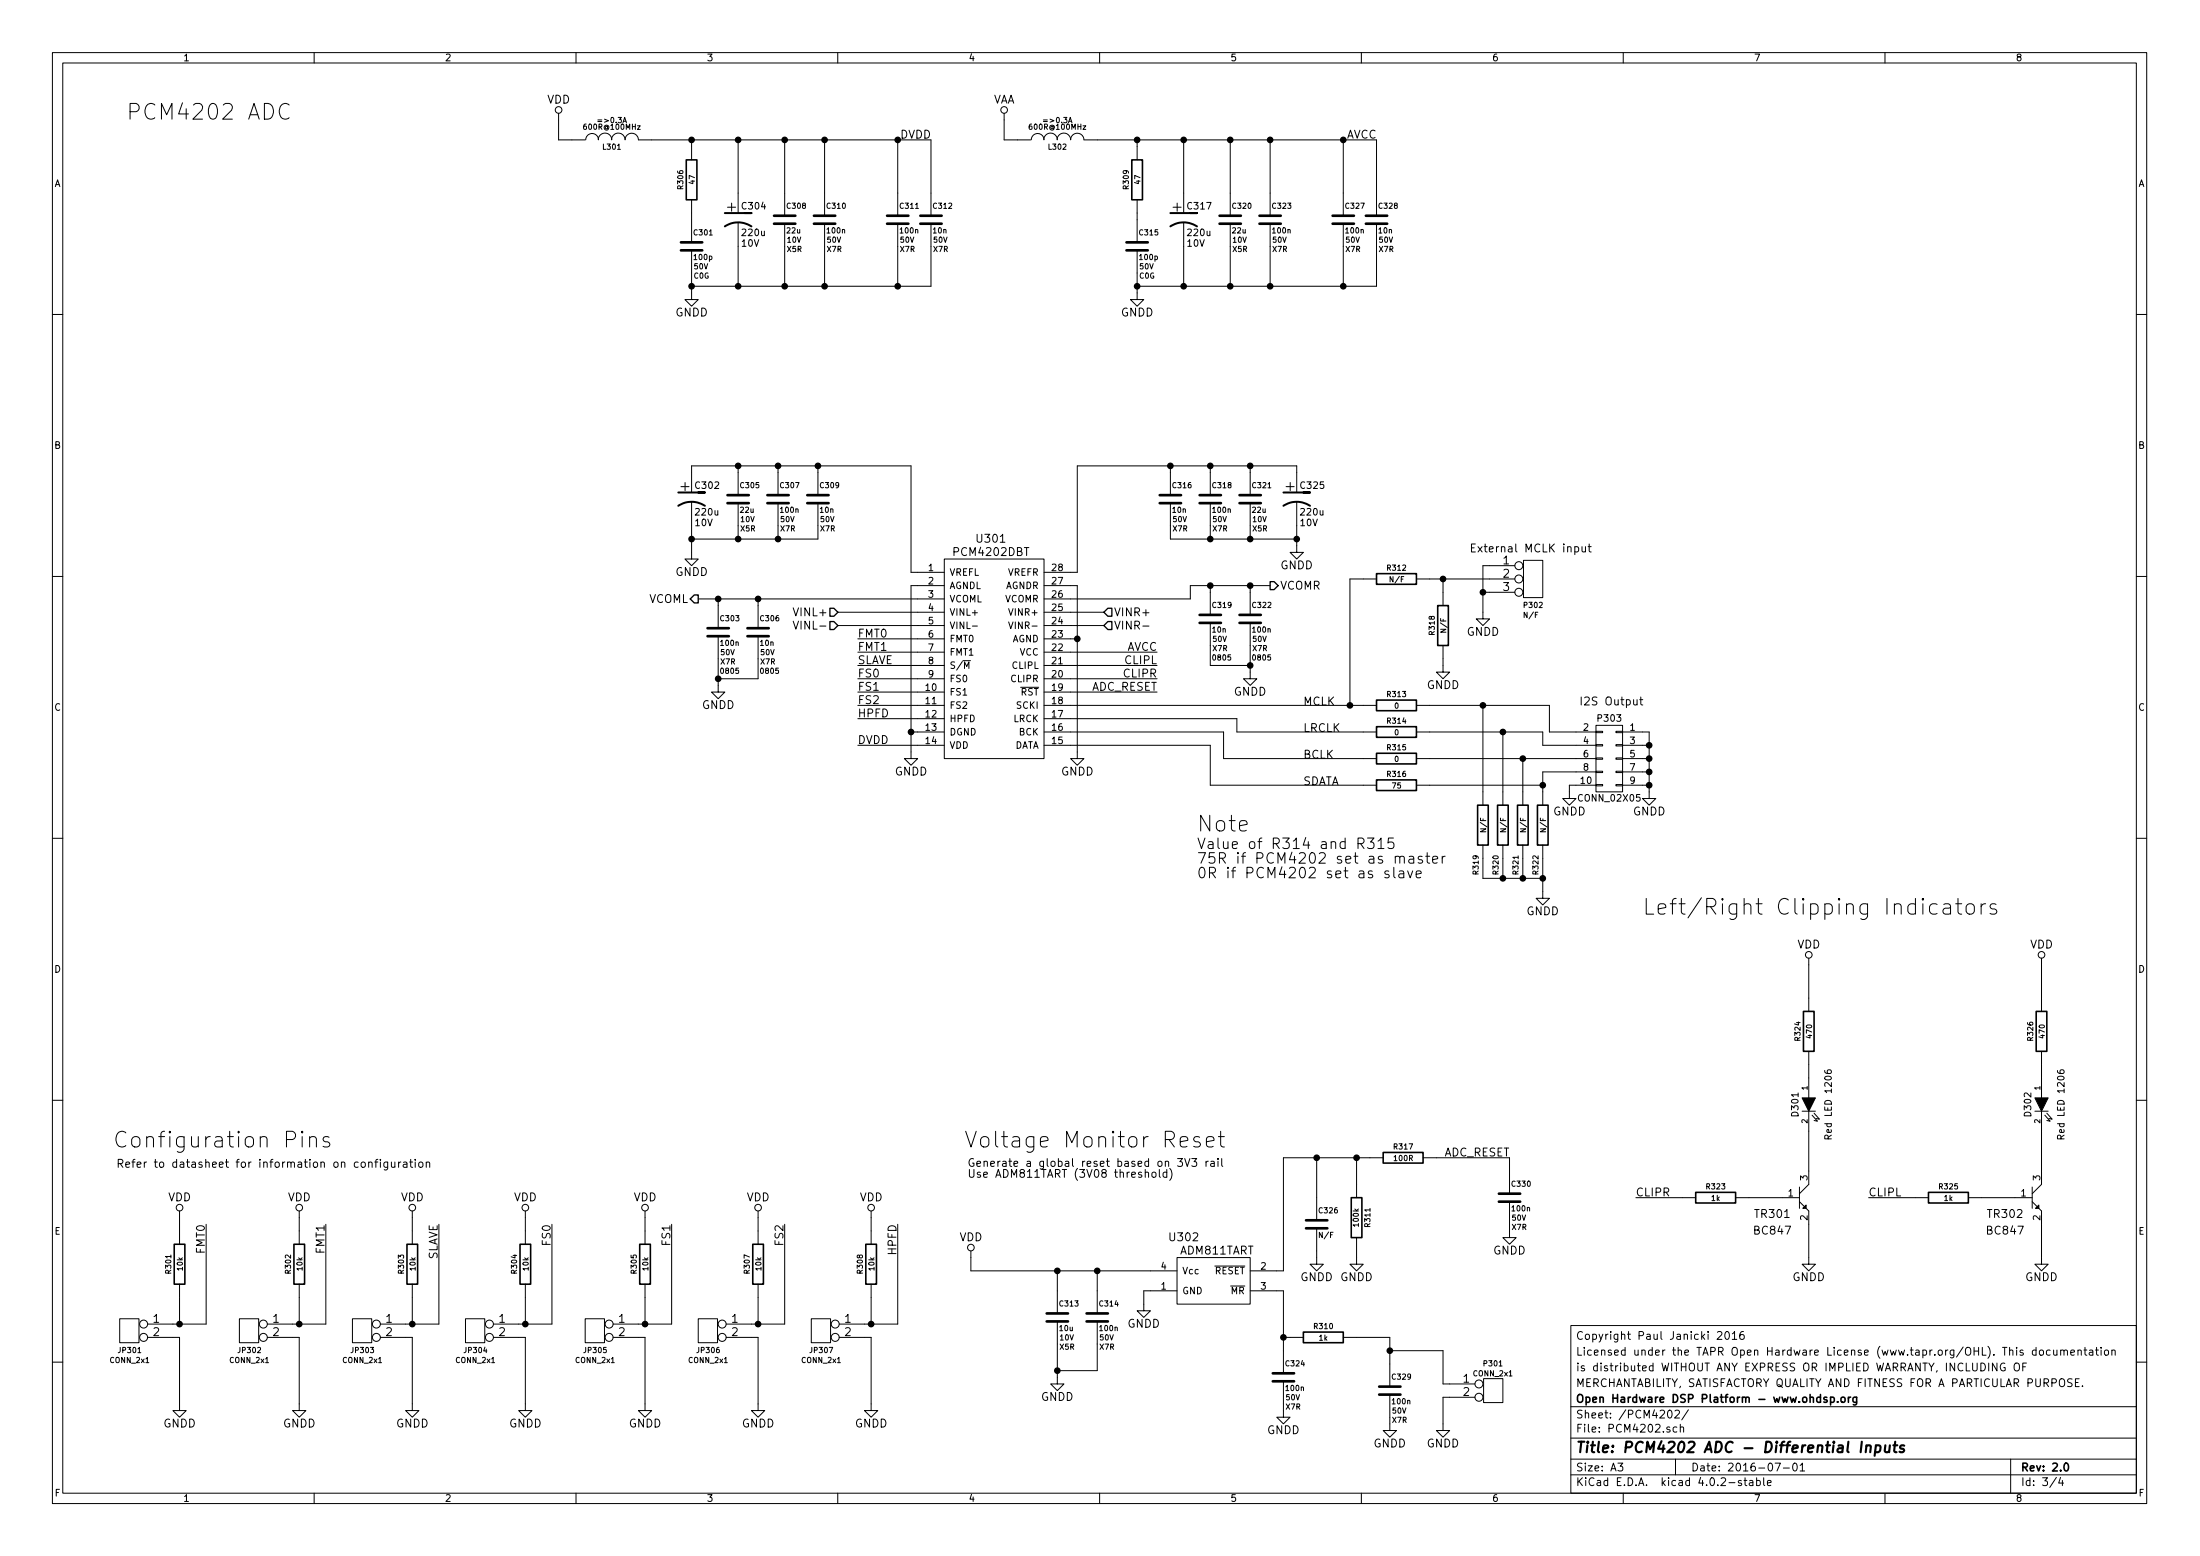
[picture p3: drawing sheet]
<svg xmlns="http://www.w3.org/2000/svg" width="420mm" height="297mm" viewBox="0 0 420 297" stroke-linecap="round" stroke-linejoin="round" font-family="sans-serif">
<g fill="none" stroke="#000" stroke-width=".19">
<path d="M10 10h400v277h-400zM12 12h396v273.1h-396zM60 10v2M110 10v2M160 10v2M210 10v2M260 10v2M310 10v2M360 10v2M55.2 20.1a1.12 1.12 0 0 0-1.3-.2 1.12 1.12 0 0 0-.6 1.1 1.28 1.28 0 0 0 .4 1.4 1.28 1.28 0 0 0 1.4 .2l.1-.1M106.7 21.6v5.1h5.1M111.9 26.7a1.22 1.22 0 0 1 1.2-1.2 1.22 1.22 0 0 1 1.2 1.2"/>
<path d="M114.2 26.7a1.3 1.3 0 0 1 1.3-1.3 1.3 1.3 0 0 1 1.3 1.3M116.8 26.7a1.3 1.3 0 0 1 1.3-1.3 1.3 1.3 0 0 1 1.3 1.3 1.27 1.27 0 0 1 1.2-1.3 1.27 1.27 0 0 1 1.3 1.3h55.9v14.5M119 23.4l.3-1 .3 1M119.1 23.2h.5M132.1 26.7v3.8M132.1 38.1v8.2M141 26.7v14M149.9 26.7v14.5M157.5 26.7v14.5M171.4 26.7v14.5M191.8 21.6v5.1h5M197 26.7a1.22 1.22 0 0 1 1.2-1.2 1.22 1.22 0 0 1 1.2 1.2"/>
<path d="M199.3 26.7a1.3 1.3 0 0 1 1.3-1.3 1.3 1.3 0 0 1 1.3 1.3M201.9 26.7a1.3 1.3 0 0 1 1.3-1.3 1.3 1.3 0 0 1 1.3 1.3 1.27 1.27 0 0 1 1.2-1.3 1.27 1.27 0 0 1 1.3 1.3h55.9v14.5M204.1 23.4l.3-1 .3 1M204.2 23.2h.4M217.2 26.7v3.8M217.2 38.1v8.2M226.1 26.7v14M234.9 26.7v14.5M242.6 26.7v14.5M256.5 26.7v14.5M132.1 47.8v9.4h1.2l-1.2 1.3-1.3-1.3h1.3M141 42.5v12.1"/>
<path d="M149.9 42.7v11.9M157.5 42.7v11.9M171.4 42.7v11.9M177.8 42.7v11.9h-45.7M217.2 47.8v9.4h1.2l-1.2 1.3-1.3-1.3h1.3M226.1 42.5v12.1M234.9 42.7v11.9M242.6 42.7v11.9M256.5 42.7v11.9M262.9 42.7v11.9h-45.7M10 60h2M408 60h2"/>
<path d="M132.1 95.8v10.9h1.2l-1.2 1.3-1.3-1.3h1.3M132.1 94v-5.1h41.9v20.4h6.3M141 88.9v5.6M141 96v6.9M148.6 88.9v5.6M148.6 96v6.9M156.2 96v6.9h-24.1M156.2 88.9v5.6M223.5 96v6.9h24.1M223.5 88.9v5.6M231.1 88.9v5.6M231.1 96v6.9"/>
<path d="M238.8 88.9v5.6M238.8 96v6.9M247.6 95.8v9.6h-1.2l1.2 1.3 1.3-1.3h-1.3M247.6 94v-5.1h-41.9v20.4h-6.3M10 110h2M133.3 114.3h47M137.2 114.3v5.6M144.8 114.3v5.6M151.5 118.6l.5 1.5 .5-1.5M160 116.9h20.3M160 119.4h20.3M180.3 106.7h19.1v38.1h-19.1z"/>
<path d="M180.3 111.8h-6.3v33h1.3l-1.3 1.3-1.3-1.3h1.3M185.7 119.5h1M192.6 118.7l.4 1.3 .5-1.3M199.4 111.8h6.3v33h1.3l-1.3 1.3-1.2-1.3h1.2M199.4 116.9h11.4M199.4 119.4h11.4M218.3 119.5h1.1M231.1 118.9v8.1h7.7M231.1 111.8v5.6M238.8 118.9v10.7h-1.3l1.3 1.2 1.2-1.2h-1.2M238.8 111.8v5.6M242.6 111.8h-15.3v2.5h-27.9"/>
<path d="M262.9 110.5h-5.1v24.2M270.5 110.5h18.8M275.6 110.5v5.1M283.2 113.1h6.1M289.3 108h-6.1v10.1h1.3l-1.3 1.3-1.3-1.3h1.3M291 107h3.6v7.1h-3.6zM300.8 104.4h.4l.3 .3v.4l-.2 .2h-.5M302.1 104.4v.8a.38 .38 0 0 0 .7 0M302.8 104.4v1M303.3 104.4h.6M303.5 103.8v1.4l.4 .2M408 110h2"/>
<path d="M137.2 121.4v10.7h1.2l-1.2 1.3-1.3-1.3h1.3M144.8 121.4v8.2h-7.6M163.8 122h16.5M163.8 124.5h16.5M163.8 127h16.5M163.8 129.6h16.5M163.8 132.1h16.5M163.8 134.7h16.5M163.8 137.2h16.5M174 139.7h6.3M183.9 126.1h1.4M184.2 127.6v-1.2l.4 .8 .4-.8v1.2"/>
<path d="M194.9 131.2h3.5M199.4 122h6.3M199.4 124.5h21.6M199.4 127h21.6M199.4 129.6h21.6M199.4 132.1h21.6M199.4 134.7h63.5M199.4 137.2h36.8v2.5h26.7M199.4 139.7h34.3v5.1h29.2M270.5 134.7h25.4v5h8.9M270.5 139.7h24.1v2.6h10.2M275.6 123.2v5.1h1.3l-1.3 1.3-1.3-1.3h1.3"/>
<path d="M283.2 134.7v19M287 139.7v14M304.8 138.5h5.1v12.7h-5.1zM304.8 139.6h1.3v.3h-1.3zM308.6 139.6h1.3v.3h-1.3zM309.9 139.7h5.1v12.7h1.2l-1.2 1.3-1.3-1.3h1.3M312 133.6v.8a.38 .38 0 0 0 .6 0M312.6 133.6v1M313.2 133.6h.5M313.4 133.1v1.3l.3 .2M163.8 142.3h16.5M199.4 142.3h31.7v7.6h31.8"/>
<path d="M261.2 160h1.2l-.7 .7a.53 .53 0 0 1 .7 .4v.5l-.2 .3-.7 .1-.3-.2M266.1 160h-.9l-.1 .9 .3-.2 .6 .1 .2 .3-.1 .7-.3 .2h-.4l-.3-.2M270.5 149.9h24.1M270.5 144.8h34.3M290.8 144.8v8.9M304.8 149.8h1.3v.2h-1.3zM304.8 147.2h1.3v.3h-1.3zM304.8 144.7h1.3v.2h-1.3zM304.8 142.1h1.3v.3h-1.3zM304.8 149.9h-5.1v2.5h1.3l-1.3 1.3-1.3-1.3h1.3M304.8 147.4h-10.2v6.3M308.6 149.8h1.3v.2h-1.3z"/>
<path d="M308.6 147.2h1.3v.3h-1.3zM308.6 144.7h1.3v.2h-1.3zM308.6 142.1h1.3v.3h-1.3zM309.9 142.3h5.1M309.9 149.9h5.1M309.9 147.4h5.1M309.9 144.8h5.1M10 160h2M259.4 161h.7a.55 .55 0 0 0 .4-.5 .55 .55 0 0 0-.4-.5h-.7v2M259.8 161l.7 1M263.2 160.6l.6-.6v2M265.2 166.3h-.5l-.2 .2 .1 .3 .6 .2 .1 .2-.1 .3-.2 .1-.5-.1"/>
<path d="M266.2 165.6v1.7l.3 .3M267.2 166.3h.8l.1 1.3M267.3 163.7a.49 .49 0 0 1 .8-.2l.1 1.3M268.1 166.7l-.7 .1a.39 .39 0 0 0-.3 .4 .39 .39 0 0 0 .3 .4l.7-.1M268.8 166.3l.5 1.3 .5-1.3M269.1 163.5h.8l.1 1.3M270 163.9l-.7 .1a.39 .39 0 0 0-.3 .4 .39 .39 0 0 0 .3 .4l.7-.1M270.5 166.9l.9-.2-.1-.4h-.6l-.2 .2 .1 1 .1 .1 .6-.1M271.6 163.5h-.5l-.3 .2 .1 .3 .7 .2 .1 .2-.1 .3-.2 .1-.6-.1M272.3 163.5h.7M272.6 162.8v1.7l.1 .2 .3 .1M273.6 164.1l1-.2-.1-.4h-.6l-.3 .2 .1 1 .2 .1 .6-.1"/>
<path d="M275.4 163.5v1.3M276 163.5a.45 .45 0 0 0-.6 .3M283.2 161.3v6.4h11.4M287 161.3v6.4M290.8 161.3v6.4M294.6 161.3v10.2h-1.2l1.2 1.3 1.3-1.3h-1.3M370 172.7a.96 .96 0 0 0-1.5 .4v.9l.2 .2a.99 .99 0 0 0 1.3 .2M371.2 172.7l.3-.2 .9 .2 .1 .3v1.5M372.5 173.2l-1 .2a.59 .59 0 0 0-.4 .5 .59 .59 0 0 0 .4 .6l1-.1M373.5 172.5h1.1M373.9 171.5v2.6l.2 .3 .5 .1M375.6 172.8a.81 .81 0 0 1 1.5 .3v.9a.82 .82 0 0 1-.8 .5 .82 .82 0 0 1-.8-.5v-.9z"/>
<path d="M378.4 172.5v2M379.2 172.5a.73 .73 0 0 0-.8 .6M381.2 172.7l-.7-.2-.3 .2-.1 .3 .1 .4 1 .3 .2 .3-.2 .4-.3 .1-.8-.1M408 160h2M345.4 182.9v10.2M389.9 182.9v10.2M10 210h2M57.7 216l-.1 .1 .1 .2 .2-.2-.2-.1v.3M57.7 217v2M59.1 217.3a.76 .76 0 0 1 1.3 .1v1.6M59.1 217v2M62.8 217.1l-.7-.1-.3 .1-.1 .3 .1 .4 1 .3 .2 .3-.2 .4-.2 .2-.9-.2"/>
<path d="M225.4 218l1.4-.3-.1-.6-.9-.1-.2 .1-.2 .3v1.2l.2 .2 .2 .2 .9-.2M229.1 217.1l-.7-.1-.3 .1-.1 .3 .1 .4 1 .3 .2 .3-.2 .4-.3 .2-.8-.2M230.4 218l1.5-.3-.2-.6-.9-.1-.2 .1-.2 .3v1.2l.2 .2 .2 .2 .9-.2M232.7 217h1.1M233.1 216v2.6l.2 .2 .5 .2M344.2 212.1h2.5M345.4 212.1v14l-1.7 1.8M345.4 200.7v8.9M346.1 212.9l1 1.1-.6-.1M346.5 212.5l1 1.2-.7-.2M348.5 204.4v.3l.3 .2h.7l.3-.2-.2-.4-.4-.1-.2 .2v.3l.2 .2M349.1 217.4v-.6l-.5-.1-.1 .7h1.3"/>
<path d="M388.6 212.1h2.6M389.9 212.1v14l-1.8 1.8M389.9 200.7v8.9M390.5 212.9l1 1.1-.6-.1M390.9 212.5l1 1.2-.6-.2M392.9 204.4l.1 .3 .2 .2h.8l.2-.2-.1-.4-.5-.1-.1 .2-.1 .3 .2 .2M393.6 217.4l-.1-.6-.5-.1-.1 .7h1.3M408 210h2M34.3 231.2v6.3M39.4 233.7v19.1h-11.2M57.1 231.2v6.3M62.2 233.7v19.1h-11.1"/>
<path d="M70.4 222l.1-.1a.36 .36 0 0 1 .6 .2v.7M70.4 221.8v1M71.6 221.8h.6M72.2 221.3l-.4 .3v1.2M72.6 221.3v.2M72.6 221.8v1M74 221.8v1.3l-.2 .3-.4-.1M74 221.9l-.4-.1-.3 .3v.5l.2 .2h.5M74.8 221.8v.8a.38 .38 0 0 0 .6 .1M75.4 221.8v1M76.1 221.8v1M76.6 221.8l-.3 .1-.2 .2"/>
<path d="M77.1 221.9h.5l.1 .9M77.7 222.2l-.5 .1a.3 .3 0 0 0-.2 .3 .3 .3 0 0 0 .2 .2h.5M78.2 221.8h.6M78.4 221.3v1.3l.4 .2M78.7 231.2v6.3M79.3 221.3v.2M79.3 221.8v1M80 222l.3-.2 .4 .2 .1 .6-.2 .2h-.3l-.3-.1zM81.4 222l.1-.1a.36 .36 0 0 1 .6 .2v.7M81.4 221.8v1M83.8 233.7v19.1h-11.2M100.3 231.2v6.3"/>
<path d="M105.4 233.7v19.1h-11.2M123.2 231.2v6.3M128.3 233.7v19.1h-11.2M144.8 231.2v6.3M149.9 233.7v19.1h-11.2M166.4 231.2v6.3M171.4 233.7v19.1h-11.1M185.4 238.8v3.8h39.4M218.7 223.9l.2-.1h.4l.1 1M220.1 223.9l.2-.1 .4 .1 .1 .6-.2 .2-.3 .1-.2-.2zM221.4 223.3v1.2l.2 .3M222.8 223.8h-.4l-.3 .2 .1 .6 .2 .2 .4-.1"/>
<path d="M222.8 223.3v1.5M223.4 223a1.71 1.71 0 0 1 0 2.3M224.9 221.2h.9l-.5 .6 .5 .1v.6l-.2 .2-.7-.2M226.3 221.2l.4 1.5 .6-1.5M227.6 221.2h.9l-.5 .6 .5 .1v.6l-.2 .2-.7-.2M230.3 221.7v1M230.8 221.7l-.5 .3M231.3 221.8h.6v.9M231.9 222l-.5 .1-.2 .2 .2 .4 .5-.1M232.6 221.2v.1M232.6 221.7v1M233.3 221.2v1.3l.2 .2"/>
<path d="M251.5 234.5v6.8h-1.3l1.3 1.3 1.2-1.3h-1.2M251.5 221v12M259.1 236.3v5h-1.3l1.3 1.3 1.2-1.3h-1.2M259.1 221v7.6M264.2 221h-19.1v21.6h-6.3M271.8 221h16.5v6.9M288.3 229.4v6.9h-1.3l1.3 1.2 1.3-1.2h-1.3M312.4 228.6h11.4M331.5 228.6h12.2M343.7 229.4l1.7 1.8v10.1h-1.2l1.2 1.3 1.3-1.3h-1.3M343.7 226.6v4.1M356.9 228.6h11.4"/>
<path d="M375.9 228.6h12.2M388.1 229.4l1.8 1.8v10.1h-1.3l1.3 1.3 1.3-1.3h-1.3M388.1 226.6v4.1M22.9 251.8h3.6v4.5h-3.6zM28.2 255.3h6.1v14h1.3l-1.3 1.2-1.3-1.2h1.3M34.3 245.1v7.7M45.7 251.8h3.7v4.5h-3.7zM51.1 255.3h6v14h1.3l-1.3 1.2-1.2-1.2h1.2M57.1 245.1v7.7M67.3 251.8h3.7v4.5h-3.7zM72.6 255.3h6.1v14h1.3l-1.3 1.2-1.2-1.2h1.2M78.7 245.1v7.7"/>
<path d="M88.9 251.8h3.7v4.5h-3.7zM94.2 255.3h6.1v14h1.3l-1.3 1.2-1.2-1.2h1.2M100.3 245.1v7.7M111.8 251.8h3.6v4.5h-3.6zM117.1 255.3h6.1v14h1.3l-1.3 1.2-1.3-1.2h1.3M123.2 245.1v7.7M133.3 251.8h3.7v4.5h-3.7zM138.7 255.3h6.1v14h1.2l-1.2 1.2-1.3-1.2h1.3M144.8 245.1v7.7M154.9 251.8h3.7v4.5h-3.7zM160.3 255.3h6.1v14h1.2l-1.2 1.2-1.3-1.2h1.3M166.4 245.1v7.7"/>
<path d="M201.9 252.3v11.9h-1.2l1.2 1.3 1.3-1.3h-1.3M201.9 242.6v8.1M209.5 242.6v8.1M209.5 252.3v9.4h-7.6M224.8 240.1h14v8.9h-14zM224.8 246.4h-6.4v3.8h-1.2l1.2 1.3 1.3-1.3h-1.3M232 241.7h5.7M238.8 246.4h6.3v15.8M245.1 255.3h3.8M256.5 255.3h8.9v9.4M265.4 257.8h10.2v6.4h6.1M300 253h108v32.1h-108z"/>
<path d="M328 254.3l.6-.1 .3 .4-1 1.1h1M329.6 254.3l.2-.1a.81 .81 0 0 1 .6 .6 .81 .81 0 0 1-.3 .8l-.2 .1a.79 .79 0 0 1-.3-1.4zM330.8 254.6l.5-.4v1.5M330.8 255.7h.9M333 254.2a.59 .59 0 0 0-.7 .6v.8l.2 .1 .5-.1 .1-.5-.1-.3h-.5l-.2 .3M388.8 257.8l-.4-.1-.3 .3 .1 .6 .2 .1 .4-.1M388.8 257.2v1.5M389.6 257.8l.2-.1 .4 .1 .1 .6-.2 .2-.3 .1-.2-.1zM391.5 257.8l-.4-.1-.3 .3 .1 .6 .2 .1 .4-.1M392.2 257.7l.1 .9 .3 .1 .2-.1M392.8 257.7v1M393.5 257.8l.3-.1 .3 .1 .1 .9"/>
<path d="M393.5 257.7v1M394.2 257.9a.36 .36 0 0 1 .3-.2 .36 .36 0 0 1 .3 .2v.8M395.5 258.2l.7-.1-.1-.3-.4-.1-.2 .2 .1 .7h.5M396.8 257.8l.3-.1 .3 .1 .1 .9M396.8 257.7v1M398 257.7h.6M398.2 257.2v1.3l.4 .2M399.1 257.8h.5l.1 .9M399.7 258.1l-.5 .1-.2 .2 .2 .3 .5-.1M400.2 257.7h.6M400.4 257.2v1.3l.4 .2M401.3 257.2v.2"/>
<path d="M401.3 257.7v1M402 257.8l.2-.1 .4 .1 .1 .6-.1 .2-.4 .1-.2-.1zM403.3 257.8l.2-.1 .4 .1 .1 .9M403.3 257.7v1M10 260h2M245.1 263.7v6.8h-1.3l1.3 1.3 1.3-1.3h-1.3M265.4 266.2v6.9h-1.2l1.2 1.3 1.3-1.3h-1.3M281.7 266.7h-6.1v6.4h-1.3l1.3 1.3 1.3-1.3h-1.3M283.3 263.2h3.7v4.6h-3.7zM300 278.5h108M300 274.5h108M300 268.5h108"/>
<path d="M309 279.3h.9l-.5 .6 .5 .1v.7l-.2 .1-.7-.1M318.6 269.4l.2-.2a.81 .81 0 0 1 .6 .6 .81 .81 0 0 1-.3 .8l-.1 .1a.79 .79 0 0 1-.4-1.3zM319.9 269.4l.6-.2 .3 .4-1 1.1h1M320 278.5v3M320.2 272.5l-.4-.1-.3 .3 .1 .6 .2 .1 .4-.1M320.9 272.5l.2-.1 .4 .1v.9M320.9 271.9v1.5M322.5 269.1l-1.3 2M339 279.3h1l-.6 1.5M342.5 279.5l.2-.2a.81 .81 0 0 1 .6 .6 .81 .81 0 0 1-.3 .8l-.1 .1a.79 .79 0 0 1-.4-1.3zM343.8 279.7l.4-.4v1.5M381.4 260.2v1.5l-.9-1.5v1.5"/>
<path d="M382.9 260.3a.7 .7 0 0 0-.9 .7 .7 .7 0 0 0 .9 .6l.1-.5h-.3M384 278.5v6.6M384.7 260.4l.3-.2a.53 .53 0 0 1 .7 .5v.5a.51 .51 0 0 1-.8 .4 1.05 1.05 0 0 1-.2-1.2zM386.3 260.9h.5M387 260.2h-.7v1.5M395.7 263.3l-.6-.1-.2 .3v.3l.8 .3v.5l-.2 .1-.6-.1M396.4 263.9h.5M397.1 263.2h-.7v1.5h.7M397.7 264.6v.1M408 260h2M60 285.1v1.9M110 285.1v1.9"/>
<path d="M160 285.1v1.9M210 285.1v1.9M260 285.1v1.9M300 281.5h108M310 285.1v1.9M332.6 282.7a.37 .37 0 0 0-.6 .1l.1 .2 .5 .2v.1l-.2 .3-.4-.1M333.1 282.6h.5M333.3 282.1v1.3l.3 .2M334.1 282.7h.6l.1 .9M334.8 283h-.5l-.2 .2 .2 .4 .5-.1M335.5 282.7l.4-.1 .3 .3-.1 .6h-.6M335.5 282.1v1.5"/>
<path d="M336.8 282.1v1.3l.2 .2M337.5 283.1l.8-.1-.1-.3-.4-.1-.3 .2 .1 .7h.6M340.6 280.2h1.1M343.8 280.8h.9M360 285.1v1.9M392.7 282l-1.2 2M393.5 282l-.3 1.1h.9M393.9 282.6v1"/>
<circle cx="106.7" cy="21" r=".63"/>
<circle cx="191.8" cy="21" r=".63"/>
<circle cx="290.1" cy="108" r=".76"/>
<circle cx="290.1" cy="110.5" r=".76"/>
<circle cx="290.1" cy="113.1" r=".76"/>
<circle cx="345.4" cy="182.3" r=".63"/>
<circle cx="389.9" cy="182.3" r=".63"/>
<circle cx="34.3" cy="230.5" r=".63"/>
<circle cx="57.1" cy="230.5" r=".63"/>
<circle cx="78.7" cy="230.5" r=".63"/>
<circle cx="100.3" cy="230.5" r=".63"/>
<circle cx="123.2" cy="230.5" r=".63"/>
<circle cx="144.8" cy="230.5" r=".63"/>
<circle cx="166.4" cy="230.5" r=".63"/>
<circle cx="185.4" cy="238.2" r=".63"/>
<circle cx="27.4" cy="252.8" r=".76"/>
<circle cx="27.4" cy="255.3" r=".76"/>
<circle cx="50.3" cy="255.3" r=".76"/>
<circle cx="50.3" cy="252.8" r=".76"/>
<circle cx="71.9" cy="252.8" r=".76"/>
<circle cx="71.9" cy="255.3" r=".76"/>
<circle cx="93.5" cy="252.8" r=".76"/>
<circle cx="93.5" cy="255.3" r=".76"/>
<circle cx="116.3" cy="252.8" r=".76"/>
<circle cx="116.3" cy="255.3" r=".76"/>
<circle cx="137.9" cy="252.8" r=".76"/>
<circle cx="137.9" cy="255.3" r=".76"/>
<circle cx="159.5" cy="252.8" r=".76"/>
<circle cx="159.5" cy="255.3" r=".76"/>
<circle cx="282.4" cy="264.2" r=".76"/>
<circle cx="282.4" cy="266.7" r=".76"/>
</g>
<g fill="none" stroke="#000" stroke-width=".3">
<path d="M131.1 30.5h2v7.6h-2zM216.2 30.5h2v7.6h-2zM262.9 109.5h7.6v2h-7.6zM274.6 115.6h2v7.6h-2zM262.9 133.6h7.6v2.1h-7.6zM262.9 138.7h7.6v2.1h-7.6zM262.9 143.8h7.6v2h-7.6zM262.9 148.9h7.6v2h-7.6zM282.2 153.7h2v7.6h-2zM286 153.7h2v7.6h-2zM289.8 153.7h2v7.6h-2zM293.6 153.7h2.1v7.6h-2.1z"/>
<path d="M344.4 193.1h2.1v7.6h-2.1zM388.9 193.1h2v7.6h-2zM33.3 237.5h2v7.6h-2zM56.1 237.5h2.1v7.6h-2.1zM77.7 237.5h2.1v7.6h-2.1zM99.3 237.5h2v7.6h-2zM122.2 237.5h2v7.6h-2zM143.8 237.5h2v7.6h-2zM165.4 237.5h2v7.6h-2zM258.1 228.6h2v7.7h-2zM264.2 220h7.6v2h-7.6zM323.8 227.6h7.7v2.1h-7.7z"/>
<path d="M368.3 227.6h7.6v2.1h-7.6zM248.9 254.3h7.6v2h-7.6zM348.9 266.8a.37 .37 0 0 0-.6 .1l.1 .2 .5 .2 .1 .1-.3 .3-.4-.1M349.6 266.8l.4-.1 .3 .3-.1 .6h-.6M349.6 266.7v1.5M351 267.6v.1M351.7 266.8l.2-.1 .4 .1 .1 .6-.2 .2-.3 .1-.2-.1zM353 266.7v1M353.4 266.7l-.4 .3M354.6 266.7l-.1 1.4-.2 .1-.4-.1M354.6 266.8l-.4-.1-.3 .3v.6l.3 .1 .4-.1M394.3 279.5l.2-.2a.81 .81 0 0 1 .6 .6 .81 .81 0 0 1-.3 .8l-.1 .1a.79 .79 0 0 1-.4-1.3z"/>
</g>
<path d="M355.6 275.2l-.3 2M356.4 276.1l.3-.2 .5 .1v1.2M356.5 275.9l-.2 1.3M358.3 276a.65 .65 0 0 1 .8 .1l-.1 .9a.67 .67 0 0 1-.9 .1M358.3 275.9l-.3 2M360.1 275.9l-.1 1.2a.56 .56 0 0 0 .8-.1M360.9 275.9l-.1 1.3M361.6 275.9h.8M361.9 275.2l-.2 1.7 .1 .2 .4 .1M363.7 276l-.5-.1-.3 .4 .2 .3 .5 .1 .1 .2-.2 .2-.2 .1-.5-.1" fill="none" stroke="#000" stroke-width=".41"/>
<g fill="#000" stroke="#000" stroke-width=".25">
<circle cx="132.1" cy="26.7" r=".51"/>
<circle cx="141" cy="26.7" r=".51"/>
<circle cx="149.9" cy="26.7" r=".51"/>
<circle cx="157.5" cy="26.7" r=".51"/>
<circle cx="171.4" cy="26.7" r=".51"/>
<circle cx="217.2" cy="26.7" r=".51"/>
<circle cx="226.1" cy="26.7" r=".51"/>
<circle cx="234.9" cy="26.7" r=".51"/>
<circle cx="242.6" cy="26.7" r=".51"/>
<circle cx="256.5" cy="26.7" r=".51"/>
<circle cx="132.1" cy="54.6" r=".51"/>
<circle cx="141" cy="54.6" r=".51"/>
<circle cx="149.9" cy="54.6" r=".51"/>
<circle cx="157.5" cy="54.6" r=".51"/>
<circle cx="171.5" cy="54.6" r=".51"/>
<circle cx="217.2" cy="54.6" r=".51"/>
<circle cx="226.1" cy="54.6" r=".51"/>
<circle cx="235" cy="54.6" r=".51"/>
<circle cx="242.6" cy="54.6" r=".51"/>
<circle cx="256.5" cy="54.6" r=".51"/>
<circle cx="141" cy="88.9" r=".51"/>
<circle cx="148.6" cy="88.9" r=".51"/>
<circle cx="156.2" cy="88.9" r=".51"/>
<circle cx="223.5" cy="88.9" r=".51"/>
<circle cx="231.1" cy="88.9" r=".51"/>
<circle cx="238.8" cy="88.9" r=".51"/>
<circle cx="132.1" cy="102.9" r=".51"/>
<circle cx="137.2" cy="114.3" r=".51"/>
<circle cx="141" cy="102.9" r=".51"/>
<circle cx="144.8" cy="114.3" r=".51"/>
<circle cx="148.6" cy="102.9" r=".51"/>
<circle cx="231.1" cy="102.9" r=".51"/>
<circle cx="231.1" cy="111.8" r=".51"/>
<circle cx="238.8" cy="111.8" r=".51"/>
<circle cx="238.8" cy="102.9" r=".51"/>
<circle cx="247.7" cy="102.9" r=".51"/>
<circle cx="275.6" cy="110.5" r=".51"/>
<circle cx="283.2" cy="113.1" r=".51"/>
<circle cx="137.2" cy="129.6" r=".51"/>
<circle cx="174" cy="139.7" r=".51"/>
<circle cx="205.7" cy="122" r=".51"/>
<circle cx="238.8" cy="127" r=".51"/>
<circle cx="257.8" cy="134.7" r=".51"/>
<circle cx="283.2" cy="134.7" r=".51"/>
<circle cx="287" cy="139.7" r=".51"/>
<circle cx="290.8" cy="144.8" r=".51"/>
<circle cx="294.6" cy="149.9" r=".51"/>
<circle cx="315" cy="142.3" r=".51"/>
<circle cx="315" cy="147.4" r=".51"/>
<circle cx="315" cy="144.8" r=".51"/>
<circle cx="315" cy="149.9" r=".51"/>
<circle cx="287" cy="167.7" r=".51"/>
<circle cx="290.8" cy="167.7" r=".51"/>
<circle cx="294.6" cy="167.7" r=".51"/>
<circle cx="251.5" cy="221" r=".51"/>
<circle cx="259.1" cy="221" r=".51"/>
<circle cx="34.3" cy="252.8" r=".51"/>
<circle cx="57.2" cy="252.8" r=".51"/>
<circle cx="78.7" cy="252.8" r=".51"/>
<circle cx="100.3" cy="252.8" r=".51"/>
<circle cx="123.2" cy="252.8" r=".51"/>
<circle cx="144.8" cy="252.8" r=".51"/>
<circle cx="166.4" cy="252.8" r=".51"/>
<circle cx="201.9" cy="242.6" r=".51"/>
<circle cx="209.6" cy="242.6" r=".51"/>
<circle cx="245.1" cy="255.3" r=".51"/>
<circle cx="265.4" cy="257.8" r=".51"/>
<circle cx="201.9" cy="261.7" r=".51"/>
</g>
<path d="M132.6 113.6h.7v1.5h-.7l-.8-.8zM158.5 116.1h.8l.7 .8-.7 .7h-.8zM158.5 118.7h.8l.7 .7-.7 .8h-.8zM211.6 116.1h.7v1.5h-.7l-.8-.7zM211.6 118.7h.7v1.5h-.7l-.8-.8zM242.6 111h.7l.8 .8-.8 .8h-.7z" fill="none" stroke="#000" stroke-width=".25"/>
<path d="M344.2 209.6h2.5l-1.3 2.5zM388.6 209.6h2.6l-1.3 2.5zM344.3 230.7l.6-.7v.7zM388.7 230.7l.7-.7v.7z" fill="#000" stroke="#000" stroke-width=".19"/>
<path d="M138.4 43.2a4.6 4.6 0 0 1 5.1 0M138.4 40.7h5.1h-1.3M223.5 43.2a4.6 4.6 0 0 1 5.1 0M223.5 40.7h5.1h-1.3M129.5 96.6a4.6 4.6 0 0 1 5.1 0M129.5 94h5.1h-1.3M245.1 96.6a4.6 4.6 0 0 1 5.1 0M245.1 94h5.1h-1.3" fill="none" stroke="#000" stroke-width=".38"/>
<g fill="none" stroke="#000" stroke-width=".51">
<path d="M130 47.8h4.1M130 46.3h4.1M147.8 42.7h4.1M147.8 41.2h4.1M155.4 42.7h4.1M155.4 41.2h4.1M169.4 42.7h4.1M169.4 41.2h4.1M175.8 42.7h4M175.8 41.2h4M215.1 47.8h4.1M215.1 46.3h4.1"/>
<path d="M232.9 42.7h4.1M232.9 41.2h4.1M240.5 42.7h4.1M240.5 41.2h4.1M254.5 42.7h4.1M254.5 41.2h4.1M260.9 42.7h4M260.9 41.2h4M138.9 96h4.1M138.9 94.5h4.1M146.6 96h4M146.6 94.5h4"/>
<path d="M154.2 96h4M154.2 94.5h4M221.5 96h4.1M221.5 94.5h4.1M229.1 96h4.1M229.1 94.5h4.1M236.7 96h4.1M236.7 94.5h4.1M135.1 119.9h4.1M142.7 119.9h4.1M229.1 118.9h4.1M229.1 117.4h4.1"/>
<path d="M236.7 118.9h4.1M236.7 117.4h4.1M135.1 121.4h4.1M142.7 121.4h4.1M249.4 234.5h4.1M249.4 233h4.1M286.3 229.4h4M286.3 227.9h4M199.9 252.3h4.1M199.9 250.7h4.1M207.5 252.3h4.1M207.5 250.7h4.1"/>
<path d="M243.1 263.7h4M243.1 262.2h4M263.4 266.2h4.1M263.4 264.7h4.1"/>
</g>
<g font-size="4.2">
<text x="24.1" y="22.9">PCM4202 ADC</text>
<text x="228.6" y="158.8">Note</text>
<text x="313.7" y="174.7">Left/Right Clipping Indicators</text>
<text x="21.6" y="219.1">Configuration Pins</text>
<text x="184.1" y="219.1">Voltage Monitor Reset</text>
</g>
<g font-size="2.8">
<text x="138.9" y="40.4">+</text>
<text x="224" y="40.4">+</text>
<text x="130" y="93.8">+</text>
<text x="245.6" y="93.8">+</text>
<text x="228.6" y="162.1">Value of R314 and R315</text>
<text x="228.6" y="164.9">75R if PCM4202 set as master</text>
<text x="228.6" y="167.7">0R if PCM4202 set as slave</text>
<text x="301" y="277.3">Title: PCM4202 ADC - Differential Inputs</text>
</g>
<g font-size="2.1">
<text x="104.4" y="19.8">VDD</text>
<text x="189.5" y="19.8">VAA</text>
<text x="171.8" y="26.5">DVDD</text>
<text x="256.9" y="26.5">AVCC</text>
<text x="129" y="60.4">GNDD</text>
<text x="214" y="60.4">GNDD</text>
<text x="182.3" y="106.1">PCM4202DBT</text>
<text x="186.7" y="103.6">U301</text>
<text x="280.7" y="105.4">External MCLK input</text>
<text x="287.1" y="107.7">1</text>
<text x="129" y="109.9">GNDD</text>
<text x="244.5" y="108.7">GNDD</text>
<text x="244.5" y="112.6">VCOMR</text>
<text x="287.1" y="110.3">2</text>
<text x="287.1" y="112.8">3</text>
<text x="123.7" y="115.1">VCOML</text>
<text x="152" y="117.6">VINL+</text>
<text x="212.8" y="117.6">VINR+</text>
<text x="152.6" y="120.2">VINL-</text>
<text x="163.8" y="124.2">FMT1</text>
<text x="163.8" y="121.7">FMT0</text>
<text x="212.8" y="120.2">VINR-</text>
<text x="215" y="124.2">AVCC</text>
<text x="280.1" y="121.4">GNDD</text>
<text x="163.8" y="126.8">SLAVE</text>
<text x="163.8" y="129.3">FS0</text>
<text x="163.8" y="131.9">FS1</text>
<text x="208.1" y="131.9">ADC_RESET</text>
<text x="214.6" y="129.3">CLIPR</text>
<text x="214.9" y="126.8">CLIPL</text>
<text x="272.5" y="131.5">GNDD</text>
<text x="134" y="135.3">GNDD</text>
<text x="163.8" y="134.4">FS2</text>
<text x="163.8" y="136.9">HPFD</text>
<text x="235.6" y="132.8">GNDD</text>
<text x="248.9" y="134.7">MCLK</text>
<text x="301.6" y="134.7">I2S Output</text>
<text x="163.8" y="142">DVDD</text>
<text x="248.9" y="139.7">LRCLK</text>
<text x="170.9" y="148">GNDD</text>
<text x="202.6" y="148">GNDD</text>
<text x="248.9" y="144.8">BCLK</text>
<text x="248.9" y="149.9">SDATA</text>
<text x="296.6" y="155.7">GNDD</text>
<text x="311.8" y="155.7">GNDD</text>
<text x="291.5" y="174.7">GNDD</text>
<text x="343.2" y="181.1">VDD</text>
<text x="387.7" y="181.1">VDD</text>
<text x="275.4" y="220.8">ADC_RESET</text>
<text x="22.2" y="222.9">Refer to datasheet for information on configuration</text>
<text x="184.8" y="222.7">Generate a global reset based on 3V3 rail</text>
<text x="184.8" y="224.8">Use ADM811TART (3V08 threshold)</text>
<text x="32.1" y="229.3">VDD</text>
<text x="54.9" y="229.3">VDD</text>
<text x="76.5" y="229.3">VDD</text>
<text x="98.1" y="229.3">VDD</text>
<text x="121" y="229.3">VDD</text>
<text x="142.5" y="229.3">VDD</text>
<text x="164.1" y="229.3">VDD</text>
<text x="312.4" y="228.4">CLIPR</text>
<text x="335.3" y="232.5">TR301</text>
<text x="356.9" y="228.4">CLIPL</text>
<text x="379.7" y="232.5">TR302</text>
<text x="39.1" y="239.3" transform="rotate(-90 39.1 239.3)">FMT0</text>
<text x="62" y="239.3" transform="rotate(-90 62 239.3)">FMT1</text>
<text x="105.2" y="237.6" transform="rotate(-90 105.2 237.6)">FS0</text>
<text x="128" y="237.6" transform="rotate(-90 128 237.6)">FS1</text>
<text x="149.6" y="237.6" transform="rotate(-90 149.6 237.6)">FS2</text>
<text x="171.2" y="239.5" transform="rotate(-90 171.2 239.5)">HPFD</text>
<text x="183.2" y="236.9">VDD</text>
<text x="223.5" y="236.9">U302</text>
<text x="225.4" y="239.5">ADM811TART</text>
<text x="285.1" y="239.5">GNDD</text>
<text x="335.2" y="235.7">BC847</text>
<text x="379.6" y="235.7">BC847</text>
<text x="83.6" y="240.8" transform="rotate(-90 83.6 240.8)">SLAVE</text>
<text x="248.3" y="244.6">GNDD GNDD</text>
<text x="342.3" y="244.6">GNDD</text>
<text x="386.7" y="244.6">GNDD</text>
<text x="29.3" y="252.5">1</text>
<text x="29.3" y="255.1">2</text>
<text x="52.1" y="252.5">1</text>
<text x="52.1" y="255.1">2</text>
<text x="73.7" y="252.5">1</text>
<text x="73.7" y="255.1">2</text>
<text x="95.3" y="252.5">1</text>
<text x="95.3" y="255.1">2</text>
<text x="118.2" y="252.5">1</text>
<text x="118.2" y="255.1">2</text>
<text x="139.8" y="252.5">1</text>
<text x="139.8" y="255.1">2</text>
<text x="161.3" y="252.5">1</text>
<text x="161.3" y="255.1">2</text>
<text x="215.3" y="253.5">GNDD</text>
<text x="301" y="255.8">Copyright Paul Janicki 2016</text>
<text x="279.5" y="263.9">1</text>
<text x="301" y="261.8">is distributed WITHOUT ANY EXPRESS OR IMPLIED WARRANTY, INCLUDING OF</text>
<text x="301" y="258.8">Licensed under the TAPR Open Hardware License (www.tapr.org/OHL). This documentation</text>
<text x="198.8" y="267.4">GNDD</text>
<text x="279.5" y="266.5">2</text>
<text x="301" y="267.8">Open Hardware DSP Platform - www.ohdsp.org</text>
<text x="301" y="264.8">MERCHANTABILITY, SATISFACTORY QUALITY AND FITNESS FOR A PARTICULAR PURPOSE.</text>
<text x="31.2" y="272.5">GNDD</text>
<text x="54" y="272.5">GNDD</text>
<text x="75.6" y="272.5">GNDD</text>
<text x="97.2" y="272.5">GNDD</text>
<text x="120.1" y="272.5">GNDD</text>
<text x="141.7" y="272.5">GNDD</text>
<text x="163.2" y="272.5">GNDD</text>
<text x="242" y="273.8">GNDD</text>
<text x="301" y="273.5">File: PCM4202.sch</text>
<text x="301" y="270.8">Sheet: /PCM4202/</text>
<text x="262.3" y="276.3">GNDD</text>
<text x="272.4" y="276.3">GNDD</text>
<text x="301" y="280.9">Size: A3</text>
<text x="323" y="280.9">Date: 2016-07-01</text>
<text x="386" y="280.9">Rev: 2.0</text>
<text x="301" y="283.7">KiCad E.D.A. kicad 4.0.2-stable</text>
<text x="386" y="283.7">Id: 3/4</text>
</g>
<g font-size="1.8">
<text x="35" y="11.7">1</text>
<text x="85" y="11.7">2</text>
<text x="135" y="11.7">3</text>
<text x="185" y="11.7">4</text>
<text x="235" y="11.7">5</text>
<text x="285" y="11.7">6</text>
<text x="335" y="11.7">7</text>
<text x="385" y="11.7">8</text>
<text x="10.4" y="35.7">A</text>
<text x="408.4" y="35.7">A</text>
<text x="141.8" y="40">C304</text>
<text x="226.9" y="40">C317</text>
<text x="141.7" y="47.1">10V</text>
<text x="141.9" y="45">220u</text>
<text x="226.8" y="47.1">10V</text>
<text x="226.9" y="45">220u</text>
<text x="10.4" y="85.7">B</text>
<text x="408.4" y="85.7">B</text>
<text x="132.9" y="93.3">C302</text>
<text x="248.5" y="93.3">C325</text>
<text x="132.8" y="100.4">10V</text>
<text x="133" y="98.4">220u</text>
<text x="248.4" y="100.4">10V</text>
<text x="248.5" y="98.4">220u</text>
<text x="177.3" y="109">1</text>
<text x="177.3" y="111.5">2</text>
<text x="181.4" y="109.9">VREFL</text>
<text x="181.4" y="112.4">AGNDL</text>
<text x="191.9" y="112.4">AGNDR</text>
<text x="192.4" y="109.9">VREFR</text>
<text x="201" y="111.5">27</text>
<text x="201" y="109">28</text>
<text x="177.3" y="114.1">3</text>
<text x="177.3" y="116.6">4</text>
<text x="177.3" y="119.2">5</text>
<text x="181.4" y="115">VCOML</text>
<text x="181.4" y="117.5">VINL+</text>
<text x="191.8" y="115">VCOMR</text>
<text x="193.1" y="117.5">VINR+</text>
<text x="201" y="119.2">24</text>
<text x="201" y="116.6">25</text>
<text x="201" y="114.1">26</text>
<text x="177.3" y="121.7">6</text>
<text x="177.3" y="124.2">7</text>
<text x="181.4" y="120.1">VINL-</text>
<text x="181.4" y="122.6">FMT0</text>
<text x="181.4" y="125.1">FMT1</text>
<text x="193.2" y="122.6">AGND</text>
<text x="193.5" y="120.1">VINR-</text>
<text x="194.6" y="125.1">VCC</text>
<text x="201" y="124.2">22</text>
<text x="201" y="121.7">23</text>
<text x="176.8" y="131.9">10</text>
<text x="177.3" y="126.8">8</text>
<text x="177.3" y="129.3">9</text>
<text x="181.4" y="127.7">S/M</text>
<text x="181.4" y="130.2">FS0</text>
<text x="193.1" y="130.2">CLIPR</text>
<text x="193.3" y="127.7">CLIPL</text>
<text x="201" y="129.3">20</text>
<text x="201" y="126.8">21</text>
<text x="201" y="131.9">19</text>
<text x="10.4" y="135.7">C</text>
<text x="176.8" y="134.4">11</text>
<text x="176.8" y="136.9">12</text>
<text x="181.4" y="132.8">FS1</text>
<text x="181.4" y="135.3">FS2</text>
<text x="181.4" y="137.8">HPFD</text>
<text x="193.5" y="137.8">LRCK</text>
<text x="194.2" y="135.3">SCKI</text>
<text x="194.8" y="132.8">RST</text>
<text x="201" y="136.9">17</text>
<text x="201" y="134.4">18</text>
<text x="305.3" y="137.8">P303</text>
<text x="408.4" y="135.7">C</text>
<text x="176.8" y="139.5">13</text>
<text x="176.8" y="142">14</text>
<text x="181.4" y="140.4">DGND</text>
<text x="181.4" y="142.9">VDD</text>
<text x="193.5" y="142.9">DATA</text>
<text x="194.5" y="140.4">BCK</text>
<text x="201" y="142">15</text>
<text x="201" y="139.5">16</text>
<text x="302.4" y="139.5">2</text>
<text x="302.4" y="142">4</text>
<text x="311.3" y="139.5">1</text>
<text x="311.3" y="142">3</text>
<text x="301.9" y="149.6">10</text>
<text x="302.4" y="144.6">6</text>
<text x="302.4" y="147.1">8</text>
<text x="311.3" y="144.6">5</text>
<text x="311.3" y="147.1">7</text>
<text x="311.3" y="149.6">9</text>
<text x="301.7" y="153">CONN_02X05</text>
<text x="10.4" y="185.7">D</text>
<text x="408.4" y="185.7">D</text>
<text x="343.5" y="213" transform="rotate(-90 343.5 213)">D301</text>
<text x="387.9" y="213" transform="rotate(-90 387.9 213)">D302</text>
<text x="349.8" y="216.7" transform="rotate(-90 349.8 216.7)">Red LED 1206</text>
<text x="394.3" y="216.7" transform="rotate(-90 394.3 216.7)">Red LED 1206</text>
<text x="345.2" y="225.3" transform="rotate(-90 345.2 225.3)">3</text>
<text x="389.6" y="225.3" transform="rotate(-90 389.6 225.3)">3</text>
<text x="341.5" y="228.4">1</text>
<text x="345.2" y="232.9" transform="rotate(-90 345.2 232.9)">2</text>
<text x="386" y="228.4">1</text>
<text x="389.6" y="232.9" transform="rotate(-90 389.6 232.9)">2</text>
<text x="10.4" y="235.7">E</text>
<text x="408.4" y="235.7">E</text>
<text x="221.8" y="242.4">4</text>
<text x="225.8" y="243.2">Vcc</text>
<text x="231.9" y="243.2">RESET</text>
<text x="240.8" y="242.4">2</text>
<text x="221.8" y="246.2">1</text>
<text x="225.8" y="247.1">GND</text>
<text x="235" y="247.1">MR</text>
<text x="240.8" y="246.2">3</text>
<text x="10.5" y="285.7">F</text>
<text x="35" y="286.7">1</text>
<text x="85" y="286.7">2</text>
<text x="135" y="286.7">3</text>
<text x="185" y="286.7">4</text>
<text x="235" y="286.7">5</text>
<text x="285" y="286.7">6</text>
<text x="335" y="286.7">7</text>
<text x="385" y="286.7">8</text>
<text x="408.5" y="285.7">F</text>
</g>
<g font-size="1.4">
<text x="114.5" y="23.5">=&gt;0.3A</text>
<text x="199.6" y="23.5">=&gt;0.3A</text>
<text x="111.8" y="24.8">600R@100MHz</text>
<text x="115.2" y="28.6">L301</text>
<text x="196.9" y="24.8">600R@100MHz</text>
<text x="200.3" y="28.6">L302</text>
<text x="132.7" y="35.1" transform="rotate(-90 132.7 35.1)">47</text>
<text x="217.8" y="35.1" transform="rotate(-90 217.8 35.1)">47</text>
<text x="130.5" y="36" transform="rotate(-90 130.5 36)">R306</text>
<text x="150.4" y="39.8">C308</text>
<text x="158" y="39.8">C310</text>
<text x="172" y="39.8">C311</text>
<text x="178.3" y="39.8">C312</text>
<text x="215.6" y="36" transform="rotate(-90 215.6 36)">R309</text>
<text x="235.5" y="39.8">C320</text>
<text x="243.1" y="39.8">C323</text>
<text x="257.1" y="39.8">C327</text>
<text x="263.4" y="39.8">C328</text>
<text x="132.6" y="44.9">C301</text>
<text x="150.3" y="44.5">22u</text>
<text x="150.4" y="46.3">10V</text>
<text x="158" y="46.3">50V</text>
<text x="158" y="44.5">100n</text>
<text x="172" y="46.3">50V</text>
<text x="172" y="44.5">100n</text>
<text x="178.3" y="44.5">10n</text>
<text x="178.3" y="46.3">50V</text>
<text x="217.7" y="44.9">C315</text>
<text x="235.4" y="44.5">22u</text>
<text x="235.5" y="46.3">10V</text>
<text x="243.1" y="46.3">50V</text>
<text x="243.1" y="44.5">100n</text>
<text x="257.1" y="46.3">50V</text>
<text x="257.1" y="44.5">100n</text>
<text x="263.3" y="44.5">10n</text>
<text x="263.4" y="46.3">50V</text>
<text x="132.5" y="53.2">C0G</text>
<text x="132.6" y="51.4">50V</text>
<text x="132.6" y="49.6">100p</text>
<text x="150.3" y="48.1">X5R</text>
<text x="158" y="48.1">X7R</text>
<text x="171.9" y="48.1">X7R</text>
<text x="178.3" y="48.1">X7R</text>
<text x="217.6" y="53.2">C0G</text>
<text x="217.7" y="51.4">50V</text>
<text x="217.7" y="49.6">100p</text>
<text x="235.4" y="48.1">X5R</text>
<text x="243.1" y="48.1">X7R</text>
<text x="257" y="48.1">X7R</text>
<text x="263.4" y="48.1">X7R</text>
<text x="141.5" y="93.2">C305</text>
<text x="149.1" y="93.2">C307</text>
<text x="156.7" y="93.2">C309</text>
<text x="224.1" y="93.2">C316</text>
<text x="231.7" y="93.2">C318</text>
<text x="239.3" y="93.2">C321</text>
<text x="141.4" y="97.9">22u</text>
<text x="141.5" y="101.4">X5R</text>
<text x="141.5" y="99.7">10V</text>
<text x="149.1" y="101.4">X7R</text>
<text x="149.1" y="99.7">50V</text>
<text x="149.1" y="97.9">100n</text>
<text x="156.7" y="97.9">10n</text>
<text x="156.7" y="101.4">X7R</text>
<text x="156.7" y="99.7">50V</text>
<text x="224" y="97.9">10n</text>
<text x="224" y="101.4">X7R</text>
<text x="224.1" y="99.7">50V</text>
<text x="231.6" y="101.4">X7R</text>
<text x="231.7" y="99.7">50V</text>
<text x="231.7" y="97.9">100n</text>
<text x="239.2" y="97.9">22u</text>
<text x="239.2" y="101.4">X5R</text>
<text x="239.3" y="99.7">10V</text>
<text x="265" y="108.9">R312</text>
<text x="265.6" y="111.1">N/F</text>
<text x="137.7" y="118.6">C303</text>
<text x="145.3" y="118.6">C306</text>
<text x="231.7" y="116">C319</text>
<text x="239.3" y="116">C322</text>
<text x="291.1" y="116">P302</text>
<text x="291.2" y="117.9">N/F</text>
<text x="137.7" y="125.1">50V</text>
<text x="137.7" y="123.3">100n</text>
<text x="145.2" y="123.3">10n</text>
<text x="145.3" y="125.1">50V</text>
<text x="231.6" y="120.7">10n</text>
<text x="231.6" y="124.3">X7R</text>
<text x="231.7" y="122.5">50V</text>
<text x="239.2" y="124.3">X7R</text>
<text x="239.3" y="122.5">50V</text>
<text x="239.3" y="120.7">100n</text>
<text x="274" y="121.1" transform="rotate(-90 274 121.1)">R318</text>
<text x="276.2" y="120.6" transform="rotate(-90 276.2 120.6)">N/F</text>
<text x="137.6" y="126.8">X7R</text>
<text x="137.8" y="128.6">0805</text>
<text x="145.3" y="126.8">X7R</text>
<text x="145.4" y="128.6">0805</text>
<text x="231.7" y="126.1">0805</text>
<text x="239.4" y="126.1">0805</text>
<text x="265" y="133.1">R313</text>
<text x="266.3" y="135.3">0</text>
<text x="265" y="138.1">R314</text>
<text x="265" y="143.2">R315</text>
<text x="266.3" y="140.3">0</text>
<text x="265" y="148.3">R316</text>
<text x="266.3" y="145.4">0</text>
<text x="265.9" y="150.5">75</text>
<text x="283.8" y="158.7" transform="rotate(-90 283.8 158.7)">N/F</text>
<text x="287.6" y="158.7" transform="rotate(-90 287.6 158.7)">N/F</text>
<text x="291.4" y="158.7" transform="rotate(-90 291.4 158.7)">N/F</text>
<text x="295.2" y="158.7" transform="rotate(-90 295.2 158.7)">N/F</text>
<text x="282.4" y="166.8" transform="rotate(-90 282.4 166.8)">R319</text>
<text x="286.2" y="166.8" transform="rotate(-90 286.2 166.8)">R320</text>
<text x="290" y="166.8" transform="rotate(-90 290 166.8)">R321</text>
<text x="293.8" y="166.8" transform="rotate(-90 293.8 166.8)">R322</text>
<text x="343.8" y="198.6" transform="rotate(-90 343.8 198.6)">R324</text>
<text x="346" y="198.1" transform="rotate(-90 346 198.1)">470</text>
<text x="388.3" y="198.6" transform="rotate(-90 388.3 198.6)">R326</text>
<text x="390.5" y="198.1" transform="rotate(-90 390.5 198.1)">470</text>
<text x="345.2" y="208.1" transform="rotate(-90 345.2 208.1)">1</text>
<text x="389.6" y="208.1" transform="rotate(-90 389.6 208.1)">1</text>
<text x="345.2" y="214.4" transform="rotate(-90 345.2 214.4)">2</text>
<text x="389.6" y="214.4" transform="rotate(-90 389.6 214.4)">2</text>
<text x="266.3" y="219.4">R317</text>
<text x="266.3" y="221.6">100R</text>
<text x="288.8" y="226.5">C330</text>
<text x="326" y="227">R323</text>
<text x="370.4" y="227">R325</text>
<text x="252" y="231.6">C326</text>
<text x="288.8" y="233">50V</text>
<text x="288.8" y="231.2">100n</text>
<text x="326.8" y="229.2">1k</text>
<text x="371.3" y="229.2">1k</text>
<text x="252.1" y="236.3">N/F</text>
<text x="259.5" y="234" transform="rotate(-90 259.5 234)">100k</text>
<text x="261.7" y="234.1" transform="rotate(-90 261.7 234.1)">R311</text>
<text x="288.8" y="234.8">X7R</text>
<text x="32.7" y="243" transform="rotate(-90 32.7 243)">R301</text>
<text x="34.9" y="242.5" transform="rotate(-90 34.9 242.5)">10k</text>
<text x="55.5" y="243" transform="rotate(-90 55.5 243)">R302</text>
<text x="57.8" y="242.5" transform="rotate(-90 57.8 242.5)">10k</text>
<text x="77.1" y="243" transform="rotate(-90 77.1 243)">R303</text>
<text x="79.3" y="242.5" transform="rotate(-90 79.3 242.5)">10k</text>
<text x="98.7" y="243" transform="rotate(-90 98.7 243)">R304</text>
<text x="100.9" y="242.5" transform="rotate(-90 100.9 242.5)">10k</text>
<text x="121.6" y="243" transform="rotate(-90 121.6 243)">R305</text>
<text x="123.8" y="242.5" transform="rotate(-90 123.8 242.5)">10k</text>
<text x="143.2" y="243" transform="rotate(-90 143.2 243)">R307</text>
<text x="145.4" y="242.5" transform="rotate(-90 145.4 242.5)">10k</text>
<text x="164.8" y="243" transform="rotate(-90 164.8 243)">R308</text>
<text x="167" y="242.5" transform="rotate(-90 167 242.5)">10k</text>
<text x="202.5" y="249.4">C313</text>
<text x="210.1" y="249.4">C314</text>
<text x="202.4" y="254.1">10u</text>
<text x="202.4" y="257.6">X5R</text>
<text x="202.5" y="255.9">10V</text>
<text x="210" y="257.6">X7R</text>
<text x="210.1" y="255.9">50V</text>
<text x="210.1" y="254.1">100n</text>
<text x="251.1" y="253.7">R310</text>
<text x="251.9" y="255.9">1k</text>
<text x="21.1" y="260.2">CONN_2x1</text>
<text x="22.7" y="258.3">JP301</text>
<text x="44" y="260.2">CONN_2x1</text>
<text x="45.6" y="258.3">JP302</text>
<text x="65.6" y="260.2">CONN_2x1</text>
<text x="67.2" y="258.3">JP303</text>
<text x="87.1" y="260.2">CONN_2x1</text>
<text x="88.8" y="258.3">JP304</text>
<text x="110" y="260.2">CONN_2x1</text>
<text x="111.6" y="258.3">JP305</text>
<text x="131.6" y="260.2">CONN_2x1</text>
<text x="133.2" y="258.3">JP306</text>
<text x="153.2" y="260.2">CONN_2x1</text>
<text x="154.8" y="258.3">JP307</text>
<text x="245.6" y="260.8">C324</text>
<text x="266" y="263.4">C329</text>
<text x="281.5" y="262.7">CONN_2x1</text>
<text x="283.5" y="260.8">P301</text>
<text x="245.6" y="269.1">X7R</text>
<text x="245.6" y="267.3">50V</text>
<text x="245.7" y="265.5">100n</text>
<text x="266" y="269.8">50V</text>
<text x="266" y="268.1">100n</text>
<text x="265.9" y="271.6">X7R</text>
</g>
</svg>
